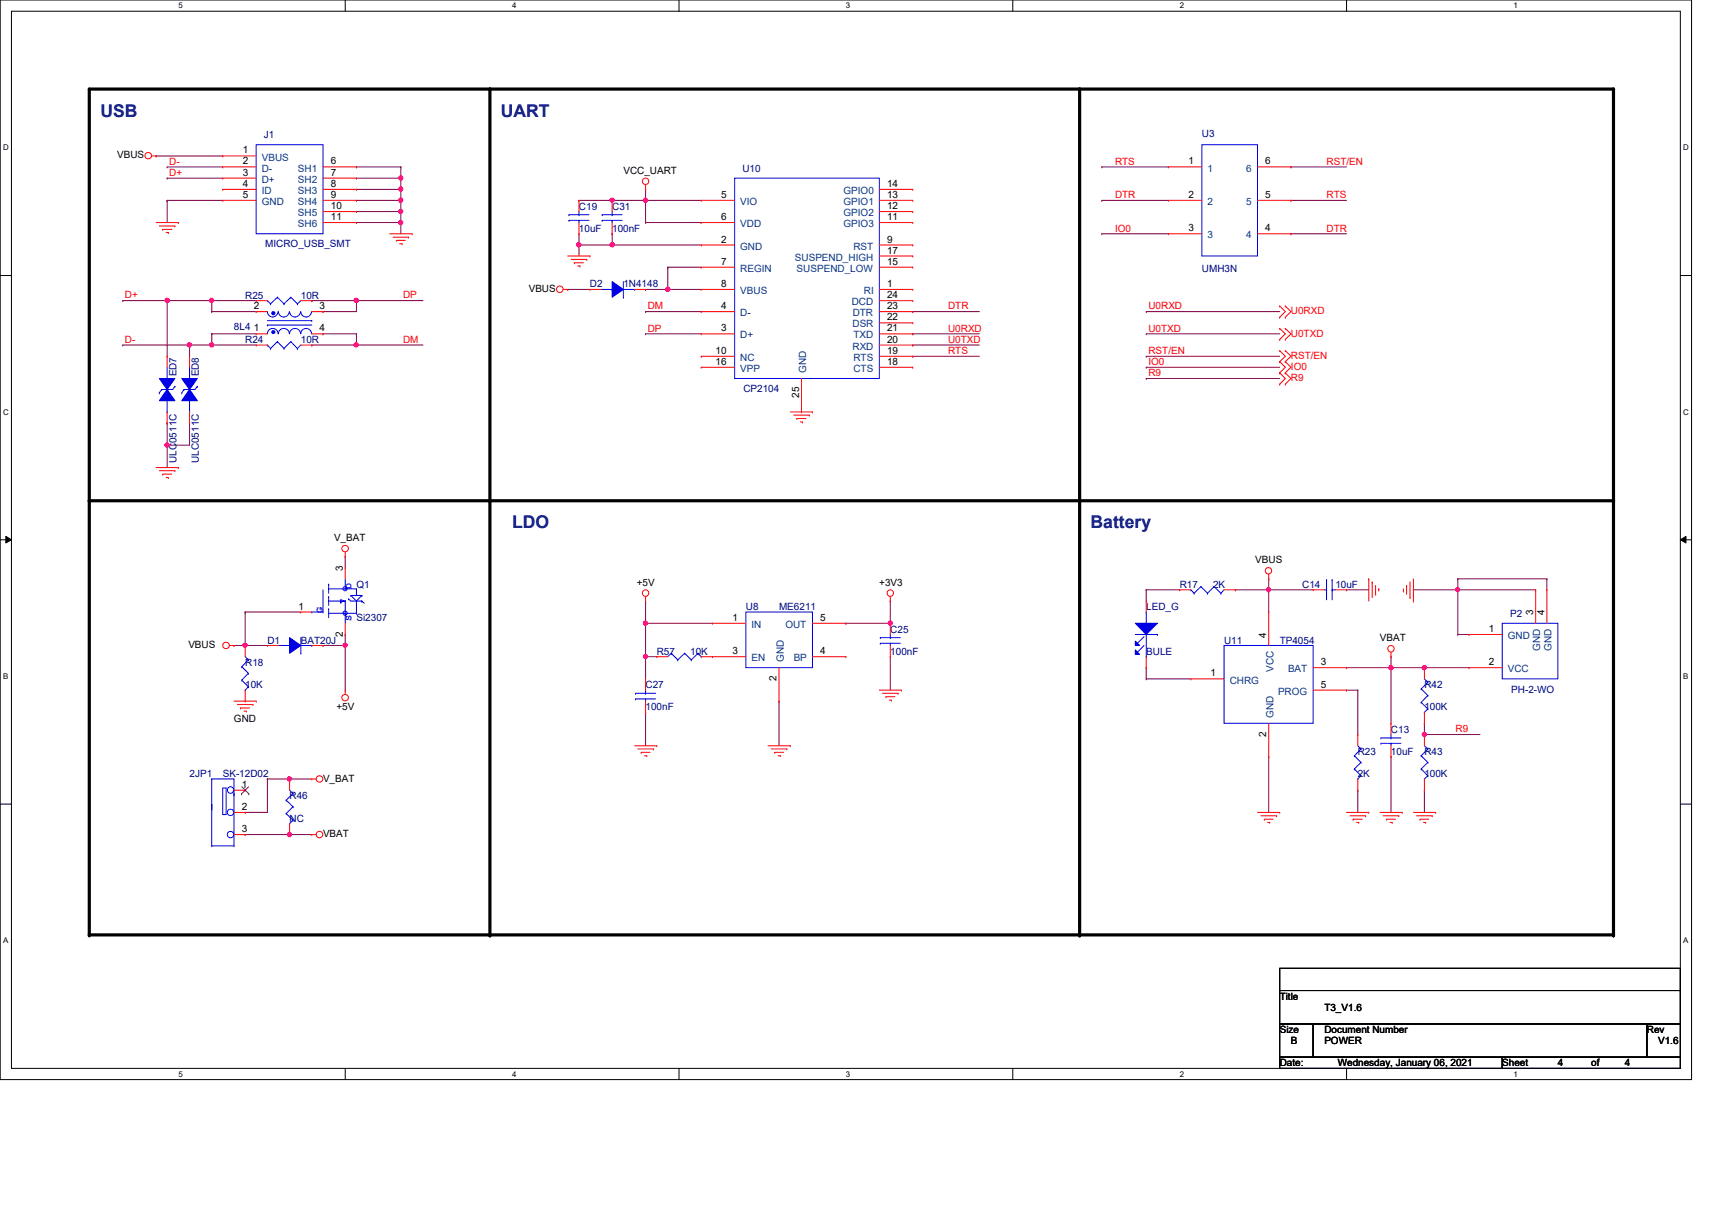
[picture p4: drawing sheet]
<svg xmlns="http://www.w3.org/2000/svg" width="297mm" height="210mm" viewBox="0 0 297 210" stroke-linecap="round" stroke-linejoin="round" font-family="sans-serif">
<path d="M0 0h293.5v187.3h-293.5zM2 1.9h289.5v183.4h-289.5z" fill="none" stroke="#000" stroke-width=".17"/>
<g fill="#fff">
<path d="M30.9 .2h.8v1.5h-.8z"/>
<path d="M30.9 185.5h.8v1.6h-.8z"/>
</g>
<path d="M59.9 0v1.9M59.9 185.3v2" fill="none" stroke="#000" stroke-width=".17"/>
<g fill="#fff">
<path d="M88.9 .2h.7v1.5h-.7z"/>
<path d="M88.9 185.5h.7v1.6h-.7z"/>
</g>
<path d="M117.8 0v1.9M117.8 185.3v2" fill="none" stroke="#000" stroke-width=".17"/>
<g fill="#fff">
<path d="M146.8 .2h.7v1.5h-.7z"/>
<path d="M146.8 185.5h.7v1.6h-.7z"/>
</g>
<path d="M175.7 0v1.9M175.7 185.3v2" fill="none" stroke="#000" stroke-width=".17"/>
<g fill="#fff">
<path d="M204.7 .2h.7v1.5h-.7z"/>
<path d="M204.7 185.5h.7v1.6h-.7z"/>
</g>
<path d="M233.6 0v1.9M233.6 185.3v2" fill="none" stroke="#000" stroke-width=".17"/>
<g fill="#fff">
<path d="M262.6 .2h.8v1.5h-.8z"/>
<path d="M262.6 185.5h.8v1.6h-.8z"/>
<path d="M.5 24.8h1v1.6h-1z"/>
<path d="M292.1 24.8h.9v1.6h-.9z"/>
<path d="M.5 70.7h1v1.5h-1z"/>
<path d="M292.1 70.7h.9v1.5h-.9z"/>
</g>
<path d="M0 47.8h2M291.5 47.8h2" fill="none" stroke="#000" stroke-width=".17"/>
<g fill="#fff">
<path d="M.5 116.5h.9v1.6h-.9z"/>
<path d="M292.1 116.5h.8v1.6h-.8z"/>
</g>
<path d="M0 93.6h2M1 93l1 .6-1 .6zM291.5 93.6l1-.6v1.2zM291.5 93.6h2" fill="none" stroke="#000" stroke-width=".17"/>
<path d="M1 93l1 .6-1 .6zM291.5 93.6l1-.6v1.2z" fill="#000"/>
<g fill="#fff">
<path d="M.5 162.4h.9v1.5h-.9z"/>
<path d="M292.1 162.4h.8v1.5h-.8z"/>
</g>
<path d="M0 139.5h2M291.5 139.5h2" fill="none" stroke="#000" stroke-width=".17"/>
<path d="M15.5 15.5h264.4v146.7h-264.4zM85 15.5v146.7M187.3 15.5v146.7M15.5 86.9h264.4" fill="none" stroke="#000" stroke-width=".55"/>
<g fill="#000">
<circle cx="85" cy="15.5" r=".28"/>
<circle cx="187.3" cy="15.5" r=".28"/>
<circle cx="279.9" cy="15.5" r=".28"/>
<circle cx="15.5" cy="86.9" r=".28"/>
<circle cx="85" cy="86.9" r=".28"/>
<circle cx="187.3" cy="86.9" r=".28"/>
<circle cx="279.9" cy="86.9" r=".28"/>
<circle cx="15.5" cy="162.2" r=".28"/>
<circle cx="85" cy="162.2" r=".28"/>
<circle cx="187.3" cy="162.2" r=".28"/>
<circle cx="279.9" cy="162.2" r=".28"/>
</g>
<path d="M61.8 29h.1M61.8 30.9h.1M61.8 29h7.8M61.8 30.9h7.8M69.6 30.9h.1M69.6 30.9v2" fill="none" stroke="#7f003f" stroke-width=".17"/>
<circle cx="69.5" cy="30.9" r=".37" fill="#f0f"/>
<circle cx="69.5" cy="30.9" r=".37" fill="none" stroke="#f0f" stroke-width=".17"/>
<path d="M61.8 32.9h.1M61.8 32.9h7.8M69.6 32.9h.1M69.6 32.9v1.9" fill="none" stroke="#7f003f" stroke-width=".17"/>
<circle cx="69.5" cy="32.8" r=".38" fill="#f0f"/>
<circle cx="69.5" cy="32.8" r=".38" fill="none" stroke="#f0f" stroke-width=".17"/>
<path d="M61.8 34.8h.1M61.8 34.8h7.8M69.6 38.6h.1M69.6 38.6v2" fill="none" stroke="#7f003f" stroke-width=".17"/>
<circle cx="69.5" cy="38.6" r=".38" fill="#f0f"/>
<circle cx="69.5" cy="38.6" r=".38" fill="none" stroke="#f0f" stroke-width=".17"/>
<path d="M61.8 36.7h.1M61.8 36.7h7.8" fill="none" stroke="#7f003f" stroke-width=".17"/>
<circle cx="69.5" cy="36.7" r=".37" fill="#f0f"/>
<circle cx="69.5" cy="36.7" r=".37" fill="none" stroke="#f0f" stroke-width=".17"/>
<path d="M29 34.8h.1M29 30.9h.1M29 29h.1M29 34.8h9.6M29 34.8v3.8M29 30.9h9.6M29 29h9.6M61.8 38.6h.1M61.8 38.6h7.8M146.8 108.1h.1M146.8 108.1h7.7" fill="none" stroke="#7f003f" stroke-width=".17"/>
<circle cx="154.5" cy="108.1" r=".37" fill="#f0f"/>
<circle cx="154.5" cy="108.1" r=".37" fill="none" stroke="#f0f" stroke-width=".17"/>
<path d="M36.7 52.2h.1M36.7 52.2h7.7M198.9 61.8h.1M198.9 63.7h.1M198.9 61.8h23.1M198.9 63.7h23.1M154.5 113.9h.1M154.5 104.3h.1M154.5 104.3v3.8M154.5 113.9v5.8M135.2 121.6h.1M135.2 121.6v7.8" fill="none" stroke="#7f003f" stroke-width=".17"/>
<circle cx="36.7" cy="52.1" r=".38" fill="#f0f"/>
<circle cx="36.7" cy="52.1" r=".38" fill="none" stroke="#f0f" stroke-width=".17"/>
<path d="M61.8 59.9h.1M61.8 59.9h11.6" fill="none" stroke="#7f003f" stroke-width=".17"/>
<circle cx="61.8" cy="59.8" r=".37" fill="#f0f"/>
<circle cx="61.8" cy="59.8" r=".37" fill="none" stroke="#f0f" stroke-width=".17"/>
<path d="M61.8 52.2h.1M61.8 52.2h11.6" fill="none" stroke="#7f003f" stroke-width=".17"/>
<circle cx="61.8" cy="52.1" r=".38" fill="#f0f"/>
<circle cx="61.8" cy="52.1" r=".38" fill="none" stroke="#f0f" stroke-width=".17"/>
<g fill="none" stroke="#7f003f" stroke-width=".17">
<path d="M36.7 54.1h.1M36.7 57.9h.1M36.7 59.9h.1M36.7 54.1h7.7M36.7 57.9h7.7M36.7 59.9h7.7M54.1 52.2h.1M54.1 52.2h7.7M56 54.1h.1M56 57.9h.1M56 57.9h5.8M61.8 52.2h.1"/>
<path d="M61.8 57.9h.1M61.8 52.2v1.9h-5.8M61.8 57.9v2"/>
</g>
<circle cx="36.7" cy="59.8" r=".37" fill="#f0f"/>
<circle cx="36.7" cy="59.8" r=".37" fill="none" stroke="#f0f" stroke-width=".17"/>
<path d="M29 52.2h.1M29 52.2h7.7M36.7 52.2h.1M36.7 52.2v1.9M54.1 59.9h.1M54.1 59.9h7.7" fill="none" stroke="#7f003f" stroke-width=".17"/>
<circle cx="29" cy="52.1" r=".38" fill="#f0f"/>
<circle cx="29" cy="52.1" r=".38" fill="none" stroke="#f0f" stroke-width=".17"/>
<path d="M32.9 59.9h.1M36.7 57.9h.1M36.7 57.9v2h-3.8" fill="none" stroke="#7f003f" stroke-width=".17"/>
<circle cx="32.9" cy="59.8" r=".37" fill="#f0f"/>
<circle cx="32.9" cy="59.8" r=".37" fill="none" stroke="#f0f" stroke-width=".17"/>
<g fill="none" stroke="#7f003f" stroke-width=".17">
<path d="M21.3 59.9h.1M21.3 52.2h.1M21.3 59.9h11.6M21.3 52.2h7.7M29 52.2h.1M29 52.2v9.6M32.9 59.9h.1M32.9 59.9v1.9M29 73.4h.1M29 77.2h.1M29 73.4v3.8M32.9 73.4h.1"/>
<path d="M32.9 73.4v3.8h-3.9"/>
</g>
<circle cx="29" cy="77.2" r=".38" fill="#f0f"/>
<circle cx="29" cy="77.2" r=".38" fill="none" stroke="#f0f" stroke-width=".17"/>
<g fill="none" stroke="#7f003f" stroke-width=".17">
<path d="M112 32.9h.1M112 38.6h.1M112 34.8h.1M112 32.9v5.7M112 38.6h9.7M112 34.8h9.7M112 54.1h.1M112 57.9h.1M112 57.9h9.7M112 54.1h9.7M115.9 50.2h.1M115.9 50.2h5.8"/>
<path d="M158.4 57.9h.1M158.4 59.9h.1M158.4 54.1h.1M158.4 57.9h11.5M158.4 54.1h11.5M158.4 59.9h11.5M29 77.2h.1M29 77.2v3.9M158.4 61.8h.1M158.4 61.8h11.5"/>
</g>
<circle cx="112" cy="34.7" r=".37" fill="#f0f"/>
<circle cx="112" cy="34.7" r=".37" fill="none" stroke="#f0f" stroke-width=".17"/>
<path d="M106.2 34.8h.1M106.2 34.8h5.8" fill="none" stroke="#7f003f" stroke-width=".17"/>
<circle cx="106.2" cy="34.7" r=".37" fill="#f0f"/>
<circle cx="106.2" cy="34.7" r=".37" fill="none" stroke="#f0f" stroke-width=".17"/>
<g fill="none" stroke="#7f003f" stroke-width=".17">
<path d="M69.6 36.7h.1M69.6 34.8h.1M69.6 34.8v3.8M100.5 34.8h.1M100.5 34.8h5.7M191.2 34.8h.1M191.2 29h.1M191.2 34.8h11.5M191.2 29h11.5M224 34.8h.1M224 29h.1M224 34.8h9.6"/>
<path d="M224 29h9.6M100.5 40.6h.1M100.5 42.5h.1M100.5 40.6v3.8M191.2 40.6h.1M191.2 40.6h11.5M198.9 57.9h.1M198.9 54.1h.1M198.9 57.9h23.1M198.9 54.1h23.1M224 40.6h.1M224 40.6h9.6"/>
</g>
<circle cx="69.5" cy="34.7" r=".37" fill="#f0f"/>
<circle cx="69.5" cy="34.7" r=".37" fill="none" stroke="#f0f" stroke-width=".17"/>
<path d="M27.1 27.1h.1M27.1 27.1h11.5M69.6 29h.1M69.6 29v1.9M247.1 125.5h.1M247.1 127.4h.1M247.1 125.5v1.9M247.1 127.4h9.7" fill="none" stroke="#7f003f" stroke-width=".17"/>
<circle cx="247.1" cy="127.4" r=".37" fill="#f0f"/>
<circle cx="247.1" cy="127.4" r=".37" fill="none" stroke="#f0f" stroke-width=".17"/>
<path d="M112 108.1h.1M112 113.9h.1M112 108.1h11.6M112 113.9h2M112 108.1v5.8M247.1 137.1h.1M247.1 137.1v3.8" fill="none" stroke="#7f003f" stroke-width=".17"/>
<circle cx="112" cy="113.9" r=".37" fill="#f0f"/>
<circle cx="112" cy="113.9" r=".37" fill="none" stroke="#f0f" stroke-width=".17"/>
<circle cx="112" cy="108.1" r=".37" fill="#f0f"/>
<circle cx="112" cy="108.1" r=".37" fill="none" stroke="#f0f" stroke-width=".17"/>
<path d="M198.9 65.7h.1M198.9 65.7h23.1M252.9 102.3h.1M252.9 100.4h.1M252.9 110.1h.1M252.9 102.3h13.5M252.9 100.4v9.7M252.9 100.4h15.5M252.9 110.1h2M268.4 100.4h.1M268.4 100.4v1.9" fill="none" stroke="#7f003f" stroke-width=".17"/>
<circle cx="252.9" cy="102.3" r=".37" fill="#f0f"/>
<circle cx="252.9" cy="102.3" r=".37" fill="none" stroke="#f0f" stroke-width=".17"/>
<path d="M220.1 102.3h.1M220.1 102.3v3.9" fill="none" stroke="#7f003f" stroke-width=".17"/>
<circle cx="220.1" cy="102.3" r=".37" fill="#f0f"/>
<circle cx="220.1" cy="102.3" r=".37" fill="none" stroke="#f0f" stroke-width=".17"/>
<g fill="none" stroke="#7f003f" stroke-width=".17">
<path d="M198.9 117.8h.1M198.9 115.8h.1M198.9 102.3h.1M198.9 102.3h5.8M198.9 117.8h7.7M198.9 102.3v2M198.9 115.8v2M220.1 102.3h.1M220.1 102.3h7.7M233.6 119.7h.1M233.6 119.7h2M235.6 119.7h.1"/>
<path d="M235.6 119.7v7.7M241.3 115.8h.1M241.3 115.8h5.8M220.1 131.3h.1M220.1 131.3v9.6"/>
</g>
<circle cx="247.1" cy="115.8" r=".38" fill="#f0f"/>
<circle cx="247.1" cy="115.8" r=".38" fill="none" stroke="#f0f" stroke-width=".17"/>
<circle cx="241.3" cy="115.8" r=".38" fill="#f0f"/>
<circle cx="241.3" cy="115.8" r=".38" fill="none" stroke="#f0f" stroke-width=".17"/>
<g fill="none" stroke="#7f003f" stroke-width=".17">
<path d="M115.9 46.4h.1M115.9 46.4h5.8M115.9 46.4v3.8M112 113.9h.1M112 104.3h.1M112 104.3v3.8M112 113.9v3.9M214.3 102.3h.1M220.1 100.4h.1M220.1 100.4v1.9h-5.8M233.6 102.3h.1M233.6 115.8h.1"/>
<path d="M233.6 102.3h3.9M233.6 115.8h7.7M241.3 115.8h.1M241.3 113.9h.1M241.3 113.9v11.6M245.2 102.3h.1M245.2 102.3h7.7M247.1 115.8h.1M247.1 115.8h7.8M112 123.6h.1M112 123.6v5.8M235.6 137.1h.1"/>
<path d="M235.6 137.1v3.8M241.3 131.3h.1M241.3 131.3v9.6M42.5 140.9h.1M42.5 140.9h3.9"/>
</g>
<circle cx="115.9" cy="50.2" r=".37" fill="#f0f"/>
<circle cx="115.9" cy="50.2" r=".37" fill="none" stroke="#f0f" stroke-width=".17"/>
<path d="M106.2 42.5h.1M106.2 42.5h15.5" fill="none" stroke="#7f003f" stroke-width=".17"/>
<circle cx="106.2" cy="42.5" r=".38" fill="#f0f"/>
<circle cx="106.2" cy="42.5" r=".38" fill="none" stroke="#f0f" stroke-width=".17"/>
<path d="M106.2 40.6h.1M106.2 40.6v1.9M59.9 96.5h.1M59.9 96.5v2M42.5 112h.1M42.5 112h3.9" fill="none" stroke="#7f003f" stroke-width=".17"/>
<circle cx="42.5" cy="111.9" r=".37" fill="#f0f"/>
<circle cx="42.5" cy="111.9" r=".37" fill="none" stroke="#f0f" stroke-width=".17"/>
<path d="M56 112h.1M56 112h3.9" fill="none" stroke="#7f003f" stroke-width=".17"/>
<circle cx="59.9" cy="111.9" r=".37" fill="#f0f"/>
<circle cx="59.9" cy="111.9" r=".37" fill="none" stroke="#f0f" stroke-width=".17"/>
<path d="M100.5 42.5h.1M100.5 42.5h5.7M40.6 112h.1M42.5 106.2h.1M42.5 106.2h9.7M42.5 106.2v5.8h-1.9M59.9 110.1h.1M59.9 112h.1M59.9 110.1v9.6" fill="none" stroke="#7f003f" stroke-width=".17"/>
<circle cx="100.4" cy="42.5" r=".38" fill="#f0f"/>
<circle cx="100.4" cy="42.5" r=".38" fill="none" stroke="#f0f" stroke-width=".17"/>
<path d="M98.5 50.2h.1M98.5 50.2h3.9M112 50.2h.1M112 50.2h3.9M50.2 144.8h.1M50.2 144.8h3.9" fill="none" stroke="#7f003f" stroke-width=".17"/>
<circle cx="50.2" cy="144.8" r=".38" fill="#f0f"/>
<circle cx="50.2" cy="144.8" r=".38" fill="none" stroke="#f0f" stroke-width=".17"/>
<path d="M46.4 135.1h.1M46.4 135.1v5.8M50.2 135.1h.1M50.2 135.1h3.9" fill="none" stroke="#7f003f" stroke-width=".17"/>
<circle cx="50.2" cy="135.1" r=".38" fill="#f0f"/>
<circle cx="50.2" cy="135.1" r=".38" fill="none" stroke="#f0f" stroke-width=".17"/>
<path d="M46.4 135.1h.1M46.4 135.1h3.8M42.5 144.8h.1M42.5 144.8h7.7" fill="none" stroke="#7f003f" stroke-width=".17"/>
<g fill="none" stroke="#f00" stroke-width=".17">
<path d="M26.3 27.1h.8M27.1 27.1h.1M27.1 38.6h3.8M27.6 39.2h2.7M28.2 39.8h.1M28.2 39.8h1.6M30.3 39.2h.1M30.9 38.6h.1M106.2 34.8h.1M106.2 34.8v1.9M106.2 38.6v2M112 32.9h.1"/>
<path d="M112 32v.9M28.8 40.3h.4M29.2 40.3h.1M67.6 40.6h3.9M68.2 41.1h2.7M68.8 41.7h.1M68.8 41.7h1.5M69.3 42.3h.5M69.8 42.3h.1M70.9 41.1h.1M71.5 40.6h.1M97.7 50.2h.8"/>
<path d="M98.5 50.2h.1M98.5 44.4h3.9M99.1 45h2.7M99.6 45.6h.1M99.6 45.6h1.6M100.2 46.1h.4M100.6 46.1h.1M101.8 45h.1M102.4 44.4h.1M106.2 40.6h.1M222 58.9h.1M222 57h.1"/>
<path d="M222 55h.1M222 53.1h.1M222 57l1 .9-1 1M222 53.1l1 1-1 .9M223 58.9h.1M223 57h.1M223 55h.1M223 53.1h.1M223 57l1 .9-1 1M223 53.1l1 1-1 .9M137.1 71.5h3.9M137.7 72h2.7"/>
<path d="M138.3 72.6h.1M138.3 72.6h1.5M138.8 73.2h.4M139.2 73.2h.1M140.4 72h.1M141 71.5h.1M222 62.7h.1M222 60.8h.1M222 64.7h.1M222 66.6h.1M222 60.8l1 1-1 .9M222 62.7l1 1-1 1"/>
<path d="M222 64.7l1 1-1 .9M223 62.7h.1M223 60.8h.1M223 64.7h.1M223 66.6h.1M223 60.8l1 1-1 .9M223 62.7l1 1-1 1M223 64.7l1 1-1 .9M27.1 81.1h3.8M27.6 81.7h2.7M28.2 82.3h.1M28.2 82.3h1.6"/>
<path d="M28.8 82.8h.4M29.2 82.8h.1M30.3 81.7h.1M30.9 81.1h.1M59.9 96.5h.1M59.9 98.5h.1M59.9 95.8v.7M59.9 98.5v1.9M220.1 99.6v.8M39.8 112h.8M40.6 112h.1M52.2 106.2h.1"/>
<path d="M52.2 106.2h1.9M59.9 119.7h.1M59.9 110.1h.1M59.9 108.1v2M59.9 119.7v.8M112 104.3h.1M112 103.5v.8M152.6 119.7h3.8M154.5 104.3h.1M154.5 103.5v.8M156.4 119.7h.1M206.6 117.8h.1"/>
<path d="M206.6 117.8h5.8M220.1 100.4h.1M220.1 106.2h.1M220.1 106.2v5.8M227.8 119.7h5.8M227.8 115.8h5.8M233.6 115.8h.1M233.6 119.7h.1M237.5 100.4h.1M237.5 100.4v3.9M238.1 101h.1M238.1 101v2.7"/>
<path d="M238.7 103.1h.1M238.7 101.6v1.5M239.2 102.2h.1M239.2 102.2v.3M241.3 113.9h.1M241.3 113.2v.7M243.5 102.5h.1M243.5 102.2v.3M244 101.6h.1M244 101.6v1.5M244.6 103.7h.1M244.6 101v2.7"/>
<path d="M245.2 104.3h.1M245.2 100.4v3.9M254.9 110.1h.1M254.9 115.8h.1M254.9 110.1h5.7M254.9 115.8h5.7M266.4 102.3h.1M266.4 102.3v5.8M268.4 102.3h.1M268.4 102.3v5.8M40.6 121.6h3.8M41.2 122.2h2.7"/>
<path d="M41.7 122.8h.1M41.7 122.8h1.6M42.3 123.4h.4M42.7 123.4h.1M43.9 122.2h.1M44.4 121.6h.1M54.1 135.1h.1M54.1 135.1h.8M110.1 129.4h3.9M110.7 129.9h2.7M111.2 130.5h.1M111.2 130.5h1.6"/>
<path d="M111.8 131.1h.4M112.2 131.1h.1M113.4 129.9h.1M114 129.4h.1M133.3 129.4h3.8M133.8 129.9h2.7M134.4 130.5h.1M134.4 130.5h1.6M135 131.1h.4M135.4 131.1h.1M136.5 129.9h.1M137.1 129.4h.1"/>
<path d="M153.1 120.3h2.7M153.7 120.9h.1M153.7 120.9h1.6M154.3 121.5h.4M154.7 121.5h.1M155.8 120.3h.1M220.1 131.3h.1M220.1 125.5v5.8M247.1 127.4h.1M247.1 137.1h.1M247.1 127.4v2M247.1 135.1v2"/>
<path d="M54.1 144.8h.1M54.1 144.8h.8M218.2 140.9h3.8M218.8 141.5h2.7M219.4 142.1h.1M219.4 142.1h1.5M219.9 142.7h.4M220.3 142.7h.1M221.5 141.5h.1M222 140.9h.1M233.6 140.9h3.9M234.2 141.5h2.7"/>
<path d="M234.8 142.1h.1M234.8 142.1h1.5M235.4 142.7h.4M235.8 142.7h.1M236.9 141.5h.1M237.5 140.9h.1M239.4 140.9h3.9M240 141.5h2.7M240.6 142.1h.1M240.6 142.1h1.5M241.2 142.7h.4M241.6 142.7h.1"/>
<path d="M242.7 141.5h.1M243.3 140.9h.1M245.2 140.9h3.9M245.8 141.5h2.7M246.4 142.1h.1M246.4 142.1h1.5M247 142.7h.4M247.4 142.7h.1M248.5 141.5h.1M249.1 140.9h.1"/>
<circle cx="25.7" cy="27" r=".56"/>
<circle cx="112" cy="31.4" r=".56"/>
<circle cx="97.1" cy="50.2" r=".57"/>
<circle cx="59.9" cy="95.2" r=".56"/>
<circle cx="220.1" cy="99" r=".56"/>
<circle cx="39.2" cy="112" r=".56"/>
<circle cx="112" cy="102.9" r=".56"/>
<circle cx="154.5" cy="102.9" r=".56"/>
<circle cx="241.3" cy="112.5" r=".56"/>
<circle cx="55.4" cy="135.1" r=".56"/>
<circle cx="59.9" cy="121" r=".56"/>
<circle cx="55.4" cy="144.8" r=".56"/>
</g>
<path d="M222 168h69.5v3.8h-69.5zM222 171.8h69.5v5.8h-69.5zM222 177.6h5.8v5.8h-5.8zM227.8 177.6h57.9v5.8h-57.9zM285.7 177.6h5.8v5.8h-5.8zM222 183.4h38.6v1.9h-38.6zM260.6 183.4h30.9v1.9h-30.9z" fill="none" stroke="#000" stroke-width=".17"/>
<g fill="none" stroke="#00f" stroke-width=".17">
<path d="M104.5 37.3h.1M104.5 38.2h.1M104.5 37.3h3.4M104.5 38.2h3.4M106.2 38.2h.1M106.2 37.3h.1M106.2 36.7v.6M106.2 38.2v.4M46.4 54.1a.93 .93 0 0 0 .9 .9 .93 .93 0 0 0 1-.9 .97 .97 0 0 0 .9 .9 .97 .97 0 0 0 1-.9M46.4 57.9a.93 .93 0 0 1 .9-.9 .93 .93 0 0 1 1 .9 .97 .97 0 0 1 .9-.9 .97 .97 0 0 1 1 .9M46.4 56.4h.1M46.4 55.6h7.7"/>
<path d="M46.4 56.4h7.7M50.2 54.1a.95 .95 0 0 0 1 .9 .95 .95 0 0 0 1-.9M50.2 57.9a.95 .95 0 0 1 1-.9 .95 .95 0 0 1 1 .9M52.2 54.1a.93 .93 0 0 0 .9 .9 .93 .93 0 0 0 1-.9M52.2 57.9a.93 .93 0 0 1 .9-.9 .93 .93 0 0 1 1 .9M54.1 55.6h.1M54.1 106.2h.1M54.1 106.2h1.9M56 106.2h.1M56 102.3v3.9M57 105.6h.1M57 103.5h.1"/>
<path d="M57 101.3h.1M57 102.2h.1M57 104.3h2.9M57 101.3v1.6M57 103.5v1.5M57 105.6v1.5M57 106.4h4.8M57 102.2h4.8M59.1 104.4h.1M59.1 104.1h.1M59.1 104.1l.8 .2M59.1 104.1v.3"/>
<path d="M59.9 102.2h.1M59.9 104.3h.1M59.9 106.4h.1M59.9 100.4v1.8M59.9 104.3v3.8M59.9 104.3l-.8 .1M60.5 103.9h.1M60.5 103.9l.4 .4h1.9M60.9 103.3h.1M60.9 103.3h1.9M60.9 103.3l.9 1M61.8 106.4h.1"/>
<path d="M61.8 104.3h.1M61.8 102.2h.1M61.8 102.2v1.1M61.8 104.3v2.1M62.8 104.3h.1M62.8 103.3h.1M62.8 104.3l.4 .3M62.8 103.3l-1 1M212.4 112h15.4v13.5h-15.4zM260.6 108.1h9.7v9.7h-9.7zM246.6 131.1h.1M246.6 133.4h.1"/>
<path d="M246.6 131.1l1.1 1.1M246.6 133.4l1.1 1.2M247.1 135.1h.1M247.1 129.4l.6 .5M247.7 129.9h.1M247.7 132.2h.1M247.7 134.6h.1M247.7 129.9l-1.1 1.2M247.7 132.2l-1.1 1.2M247.7 134.6l-.6 .5"/>
<circle cx="59.9" cy="106.4" r=".37"/>
<circle cx="59.9" cy="102.1" r=".37"/>
</g>
<circle cx="47.4" cy="57.6" r=".27" fill="#00f"/>
<circle cx="47.4" cy="57.6" r=".27" fill="none" stroke="#00f" stroke-width=".17"/>
<circle cx="47.4" cy="54.3" r=".29" fill="#00f"/>
<g fill="none" stroke="#00f" stroke-width=".17">
<path d="M104.3 50.2h1.9M106.2 50.2h.1M108.2 51.6h.1M108.2 48.9v2.7M108.2 50.2h1.9M110.1 50.2h.1M116.5 113.3h.1M116.5 113.3l-.6 .6M116.5 113.3l1.1 1.2M117.6 114.5h.1M118.8 113.3h.1M118.8 113.3l-1.2 1.2"/>
<path d="M118.8 113.3l1.1 1.2M119.9 114.5h.1M121.1 113.3h.1M121.1 113.3l-1.2 1.2M121.1 113.3l.6 .6M121.7 113.9h.1"/>
<circle cx="47.4" cy="54.3" r=".29"/>
</g>
<path d="M44.4 57.9h.1M44.4 54.1h.1M44.4 57.9h2M44.4 54.1h2M54.1 57.9h1.9M54.1 54.1h1.9M56 57.9h.1M56 54.1h.1M114 113.9h.1M114 113.9h1.9M121.7 113.9h1.9M123.6 113.9h.1" fill="none" stroke="#f00" stroke-width=".17"/>
<path d="M106.2 48.9l2 1.3-2 1.4z" fill-rule="evenodd" fill="#00f"/>
<g fill="none" stroke="#00f" stroke-width=".17">
<path d="M208.5 25.1h9.7v19.3h-9.7zM106.2 48.9l2 1.3-2 1.4zM41.9 115.7h.1M41.9 118h.1M41.9 115.7l1.2 1.1M41.9 118l1.2 1.1M42.5 119.7h.1M42.5 113.9l.6 .6M43.1 114.5h.1M43.1 116.8h.1M43.1 119.1h.1M43.1 114.5l-1.2 1.2"/>
<path d="M43.1 116.8l-1.2 1.2M43.1 119.1l-.6 .6M239.6 128h.1M239.6 128.9h.1M239.6 128h3.5M239.6 128.9h3.5M241.3 128.9h.1M241.3 128h.1M241.3 127.4v.6M241.3 128.9v.5"/>
</g>
<g fill="none" stroke="#f00" stroke-width=".17">
<path d="M202.7 29h.1M202.7 34.8h.1M202.7 29h5.8M202.7 34.8h5.8M218.2 29h5.8M218.2 34.8h5.8M224 29h.1M224 34.8h.1M102.4 50.2h.1M102.4 50.2h1.9M110.1 50.2h1.9M112 50.2h.1"/>
<path d="M202.7 40.6h.1M202.7 40.6h5.8M218.2 40.6h5.8M224 40.6h.1M42.5 112h.1M42.5 112v1.9M42.5 119.7v1.9M42.5 121.6h.1M241.3 131.3h.1M241.3 125.5h.1M241.3 125.5v1.9M241.3 129.4v1.9"/>
</g>
<path d="M197 108.1h3.8l-1.9 2z" fill="#00f"/>
<path d="M197 108.1h3.8l-1.9 2z" fill="none" stroke="#00f" stroke-width=".17"/>
<path d="M197 111.2l.7 .8h-.7z" fill="#00f"/>
<path d="M197 111.2l.7 .8h-.7z" fill="none" stroke="#00f" stroke-width=".17"/>
<path d="M197 112.7l.7 .8h-.7z" fill="#00f"/>
<g fill="none" stroke="#00f" stroke-width=".17">
<path d="M28.1 67.6h.1M28.1 67.6h1.9M29 65.7h.1M29 71.5h.1M29 63.7v2M29 69.5v2M197 112.7l.7 .8h-.7zM197 110.1h3.8M197.4 111.6h.1M197.4 113.2h.1M198.5 110.4l-1.1 1.2M198.5 112l-1.1 1.2"/>
<path d="M198.9 106.2h.1M198.9 113.9h.1M198.9 106.2v1.9M198.9 110.1v3.8M200.8 110.1h.1"/>
</g>
<path d="M198.9 104.3h.1M198.9 115.8h.1M198.9 104.3v1.9M198.9 113.9v1.9" fill="none" stroke="#f00" stroke-width=".17"/>
<path d="M27.6 65.7h2.7l-1.3 1.9z" fill-rule="evenodd" fill="#00f"/>
<path d="M27.6 65.7h2.7l-1.3 1.9zM27.6 68.2h.1M28.1 67.6l-.5 .6M30.3 67h.1M30.3 67l-.3 .6" fill="none" stroke="#00f" stroke-width=".17"/>
<path d="M29 67.6l1.3 1.9h-2.7z" fill-rule="evenodd" fill="#00f"/>
<g fill="none" stroke="#00f" stroke-width=".17">
<path d="M29 67.6l1.3 1.9h-2.7zM31.9 67.6h.1M31.9 67.6h1.9M32.9 65.7h.1M32.9 71.5h.1M32.9 63.7v2M32.9 69.5v2M246.6 119.5h.1M246.6 119.5l1.1 1.1M247.1 117.8l.6 .6M247.7 118.4h.1M247.7 118.4l-1.1 1.1"/>
<path d="M235 131.1h.1M235 133.4h.1M235 131.1l1.1 1.1M235 133.4l1.1 1.2M235.6 135.1h.1M235.6 129.4l.5 .5M236.1 129.9h.1M236.1 132.2h.1M236.1 134.6h.1M236.1 134.6l-.5 .5M236.1 129.9l-1.1 1.2M236.1 132.2l-1.1 1.2"/>
<path d="M246.6 121.8h.1M246.6 121.8l1.1 1.2M247.1 123.6h.1M247.7 120.6h.1M247.7 123h.1M247.7 120.6l-1.1 1.2M247.7 123l-.6 .6"/>
</g>
<path d="M29 61.8h.1M29 73.4h.1M29 61.8v1.9M29 71.5v1.9M247.1 115.8h.1M247.1 115.8v2M235.6 127.4h.1M235.6 137.1h.1M235.6 127.4v2M235.6 135.1v2M247.1 125.5h.1M247.1 123.6v1.9" fill="none" stroke="#f00" stroke-width=".17"/>
<path d="M31.5 65.7h2.7l-1.3 1.9z" fill-rule="evenodd" fill="#00f"/>
<path d="M31.5 65.7h2.7l-1.3 1.9zM31.5 68.2h.1M31.9 67.6l-.4 .6M34.2 67h.1M34.2 67l-.4 .6" fill="none" stroke="#00f" stroke-width=".17"/>
<path d="M32.9 67.6l1.3 1.9h-2.7z" fill-rule="evenodd" fill="#00f"/>
<g fill="none" stroke="#00f" stroke-width=".17">
<path d="M44.4 25.1h11.6v15.5h-11.6zM127.5 30.9h25.1v34.8h-25.1zM46.4 59.9h.1M46.4 52.2h.1M46.4 59.9l.5 .6M46.4 52.2l.5 .5M46.9 52.7h.1M48.1 59.3h.1M48.1 51.6h.1M48.1 59.3l1.2 1.2M48.1 59.3l-1.2 1.2M48.1 51.6l1.2 1.1"/>
<path d="M48.1 51.6l-1.2 1.1M49.3 52.7h.1M50.5 59.3h.1M50.5 51.6h.1M50.5 59.3l1.1 1.2M50.5 59.3l-1.2 1.2M50.5 51.6l1.1 1.1M50.5 51.6l-1.2 1.1M51.6 52.7h.1M52.2 59.9l-.6 .6M52.2 52.2l-.6 .5M32.9 67.6l1.3 1.9h-2.7z"/>
<path d="M46.9 60.5h.1M49.3 60.5h.1M51.6 60.5h.1M48.3 112h1.9M50.2 112h.1M52.2 113.3h.1M52.2 110.6v2.7M52.2 112h1.9M54.1 112h.1M112 119.7v.6M129.4 106.2h11.6v9.6h-11.6zM152.7 110.6h.1"/>
<path d="M152.7 111.6h.1M152.7 110.6h3.5M152.7 111.6h3.5M154.5 111.6h.1M154.5 110.6h.1M154.5 110.1v.5M154.5 111.6v.4M206.6 102.3h.1M206.6 102.3l.6 .6M207.2 102.9h.1M208.4 101.8h.1M208.4 101.8l1.1 1.1"/>
<path d="M208.4 101.8l-1.2 1.1M209.5 102.9h.1M210.6 101.8h.1M210.6 101.8l1.2 1.1M210.6 101.8l-1.1 1.1M211.8 102.9h.1M212.4 102.3l-.6 .6M229.8 102.3h.4M230.2 102.3h.1M230.2 100.6h.1M230.2 100.6v3.5M231.1 100.6h.1"/>
<path d="M231.1 102.3h.1M231.1 102.3h.6M231.1 100.6v3.5M36.7 135.1h.1M36.7 139.6h.1M36.7 135.1h3.9v11.6M36.7 135.1v11.6M38.6 136.7h.6v4.6h-.6zM40.6 137.7h.1M49.7 138.8h.1M49.7 138.8l1.1 1.2M50.2 137.1l.6 .6"/>
<path d="M50.8 137.7h.1M50.8 140h.1M50.8 137.7l-1.1 1.1M50.8 140l-1.1 1.1M110.3 120.3h.1M110.3 121.2h.1M110.3 120.3h3.4M110.3 121.2h3.4M112 121.2h.1M112 120.3h.1M112 121.2v.4M36.7 146.7h.1"/>
<path d="M36.7 140.4h.1M36.7 146.7h3.9M40.6 146.7h.1M49.7 141.1h.1M49.7 141.1l1.1 1.2M50.2 142.9h.1M50.8 142.3h.1M50.8 142.3l-.6 .6"/>
<circle cx="40" cy="137" r=".56"/>
<circle cx="40" cy="144.8" r=".56"/>
<circle cx="40" cy="140.9" r=".56"/>
</g>
<g fill="none" stroke="#f00" stroke-width=".17">
<path d="M38.6 27.1h.1M38.6 29h.1M38.6 30.9h.1M38.6 32.9h.1M38.6 34.8h.1M38.6 34.8h5.8M38.6 32.9h5.8M38.6 27.1h5.8M38.6 29h5.8M38.6 30.9h5.8M56 34.8h5.8M56 38.6h5.8"/>
<path d="M56 32.9h5.8M56 36.7h5.8M56 29h5.8M56 30.9h5.8M61.8 29h.1M61.8 30.9h.1M61.8 32.9h.1M61.8 34.8h.1M61.8 36.7h.1M61.8 38.6h.1M121.7 34.8h.1M121.7 38.6h.1"/>
<path d="M121.7 34.8h5.8M121.7 38.6h5.8M152.6 34.8h5.8M152.6 38.6h5.8M152.6 32.9h5.8M152.6 36.7h5.8M158.4 32.9h.1M158.4 34.8h.1M158.4 36.7h.1M158.4 38.6h.1M44.4 59.9h.1M44.4 52.2h.1"/>
<path d="M44.4 52.2h2M44.4 59.9h2M52.2 52.2h1.9M52.2 59.9h1.9M54.1 59.9h.1M54.1 52.2h.1M121.7 46.4h.1M121.7 42.5h.1M121.7 50.2h.1M121.7 54.1h.1M121.7 57.9h.1M121.7 46.4h5.8"/>
<path d="M121.7 42.5h5.8M121.7 50.2h5.8M121.7 54.1h5.8M121.7 57.9h5.8M152.6 46.4h5.8M152.6 42.5h5.8M152.6 50.2h5.8M152.6 54.1h5.8M152.6 57.9h5.8M152.6 44.4h5.8M152.6 52.2h5.8M152.6 56h5.8"/>
<path d="M152.6 59.9h5.8M158.4 42.5h.1M158.4 44.4h.1M158.4 46.4h.1M158.4 50.2h.1M158.4 52.2h.1M158.4 54.1h.1M158.4 56h.1M158.4 57.9h.1M158.4 59.9h.1M32.9 61.8h.1M32.9 73.4h.1"/>
<path d="M32.9 61.8v1.9M32.9 71.5v1.9M121.7 63.7h.1M121.7 61.8h.1M121.7 63.7h5.8M121.7 61.8h5.8M139.1 71.5h.1M139.1 65.7v5.8M152.6 63.7h5.8M152.6 61.8h5.8M158.4 61.8h.1M158.4 63.7h.1"/>
<path d="M112 117.8h.1M112 117.8v1.9M123.6 108.1h.1M123.6 113.9h.1M123.6 108.1h5.8M123.6 113.9h5.8M135.2 115.8v5.8M141 108.1h5.8M141 113.9h5.8M146.8 108.1h.1M146.8 113.9h.1M154.5 113.9h.1"/>
<path d="M154.5 108.1h.1M154.5 108.1v2M154.5 112v1.9M204.7 102.3h.1M204.7 102.3h1.9M212.4 102.3h1.9M214.3 102.3h.1M227.8 102.3h.1M227.8 102.3h2M231.7 102.3h1.9M233.6 102.3h.1M40.6 137.1h1.9"/>
<path d="M42.5 137.1h.1M50.2 135.1h.1M50.2 135.1v2M112 123.6h.1M112 121.6v2M135.2 121.6h.1M40.6 144.8h1.9M40.6 140.9h1.9M42.5 144.8h.1M42.5 140.9h.1M50.2 144.8h.1M50.2 142.9v1.9"/>
</g>
<path d="M41.9 137.7h.1M41.9 136.5l1.3 1.2M43.1 136.5l-1.2 1.2M43.2 137.7h.1" fill="none" stroke="#7f3f00" stroke-width=".17"/>
<path d="M50.2 110.6l2 1.4-2 1.3z" fill-rule="evenodd" fill="#00f"/>
<path d="M98.7 37.3h.1M98.7 38.2h.1M98.7 37.3h3.5M98.7 38.2h3.5M100.5 38.2h.1M100.5 37.3h.1M100.5 36.7v.6M100.5 38.2v.4M50.2 110.6l2 1.4-2 1.3z" fill="none" stroke="#00f" stroke-width=".17"/>
<path d="M100.5 34.8h.1M100.5 34.8v1.9M100.5 38.6v2M100.5 40.6h.1M46.4 112h.1M46.4 112h1.9M54.1 112h1.9M56 112h.1" fill="none" stroke="#f00" stroke-width=".17"/>
<circle cx="69.5" cy="30.9" r=".37" fill="#f0f"/>
<circle cx="69.5" cy="30.9" r=".37" fill="none" stroke="#f0f" stroke-width=".17"/>
<circle cx="69.5" cy="32.8" r=".38" fill="#f0f"/>
<circle cx="69.5" cy="32.8" r=".38" fill="none" stroke="#f0f" stroke-width=".17"/>
<circle cx="69.5" cy="38.6" r=".38" fill="#f0f"/>
<circle cx="69.5" cy="38.6" r=".38" fill="none" stroke="#f0f" stroke-width=".17"/>
<circle cx="69.5" cy="36.7" r=".37" fill="#f0f"/>
<circle cx="69.5" cy="36.7" r=".37" fill="none" stroke="#f0f" stroke-width=".17"/>
<circle cx="154.5" cy="108.1" r=".37" fill="#f0f"/>
<circle cx="154.5" cy="108.1" r=".37" fill="none" stroke="#f0f" stroke-width=".17"/>
<circle cx="36.7" cy="52.1" r=".38" fill="#f0f"/>
<circle cx="36.7" cy="52.1" r=".38" fill="none" stroke="#f0f" stroke-width=".17"/>
<circle cx="61.8" cy="59.8" r=".37" fill="#f0f"/>
<circle cx="61.8" cy="59.8" r=".37" fill="none" stroke="#f0f" stroke-width=".17"/>
<circle cx="61.8" cy="52.1" r=".38" fill="#f0f"/>
<circle cx="61.8" cy="52.1" r=".38" fill="none" stroke="#f0f" stroke-width=".17"/>
<circle cx="36.7" cy="59.8" r=".37" fill="#f0f"/>
<circle cx="36.7" cy="59.8" r=".37" fill="none" stroke="#f0f" stroke-width=".17"/>
<circle cx="29" cy="52.1" r=".38" fill="#f0f"/>
<circle cx="29" cy="52.1" r=".38" fill="none" stroke="#f0f" stroke-width=".17"/>
<circle cx="32.9" cy="59.8" r=".37" fill="#f0f"/>
<circle cx="32.9" cy="59.8" r=".37" fill="none" stroke="#f0f" stroke-width=".17"/>
<circle cx="29" cy="77.2" r=".38" fill="#f0f"/>
<circle cx="29" cy="77.2" r=".38" fill="none" stroke="#f0f" stroke-width=".17"/>
<circle cx="112" cy="34.7" r=".37" fill="#f0f"/>
<circle cx="112" cy="34.7" r=".37" fill="none" stroke="#f0f" stroke-width=".17"/>
<circle cx="106.2" cy="34.7" r=".37" fill="#f0f"/>
<circle cx="106.2" cy="34.7" r=".37" fill="none" stroke="#f0f" stroke-width=".17"/>
<circle cx="69.5" cy="34.7" r=".37" fill="#f0f"/>
<circle cx="69.5" cy="34.7" r=".37" fill="none" stroke="#f0f" stroke-width=".17"/>
<circle cx="247.1" cy="127.4" r=".37" fill="#f0f"/>
<circle cx="247.1" cy="127.4" r=".37" fill="none" stroke="#f0f" stroke-width=".17"/>
<circle cx="112" cy="113.9" r=".37" fill="#f0f"/>
<circle cx="112" cy="113.9" r=".37" fill="none" stroke="#f0f" stroke-width=".17"/>
<circle cx="112" cy="108.1" r=".37" fill="#f0f"/>
<circle cx="112" cy="108.1" r=".37" fill="none" stroke="#f0f" stroke-width=".17"/>
<circle cx="252.9" cy="102.3" r=".37" fill="#f0f"/>
<circle cx="252.9" cy="102.3" r=".37" fill="none" stroke="#f0f" stroke-width=".17"/>
<circle cx="220.1" cy="102.3" r=".37" fill="#f0f"/>
<circle cx="220.1" cy="102.3" r=".37" fill="none" stroke="#f0f" stroke-width=".17"/>
<circle cx="247.1" cy="115.8" r=".38" fill="#f0f"/>
<circle cx="247.1" cy="115.8" r=".38" fill="none" stroke="#f0f" stroke-width=".17"/>
<circle cx="241.3" cy="115.8" r=".38" fill="#f0f"/>
<circle cx="241.3" cy="115.8" r=".38" fill="none" stroke="#f0f" stroke-width=".17"/>
<circle cx="115.9" cy="50.2" r=".37" fill="#f0f"/>
<circle cx="115.9" cy="50.2" r=".37" fill="none" stroke="#f0f" stroke-width=".17"/>
<circle cx="106.2" cy="42.5" r=".38" fill="#f0f"/>
<circle cx="106.2" cy="42.5" r=".38" fill="none" stroke="#f0f" stroke-width=".17"/>
<circle cx="42.5" cy="111.9" r=".37" fill="#f0f"/>
<circle cx="42.5" cy="111.9" r=".37" fill="none" stroke="#f0f" stroke-width=".17"/>
<circle cx="59.9" cy="111.9" r=".37" fill="#f0f"/>
<circle cx="59.9" cy="111.9" r=".37" fill="none" stroke="#f0f" stroke-width=".17"/>
<circle cx="100.4" cy="42.5" r=".38" fill="#f0f"/>
<circle cx="100.4" cy="42.5" r=".38" fill="none" stroke="#f0f" stroke-width=".17"/>
<circle cx="50.2" cy="144.8" r=".38" fill="#f0f"/>
<circle cx="50.2" cy="144.8" r=".38" fill="none" stroke="#f0f" stroke-width=".17"/>
<circle cx="50.2" cy="135.1" r=".38" fill="#f0f"/>
<circle cx="50.2" cy="135.1" r=".38" fill="none" stroke="#f0f" stroke-width=".17"/>
<g font-size="3" fill="#00007f">
<text x="17.4" y="20.2">USB</text>
<text x="86.9" y="20.2">UART</text>
<text x="88.9" y="91.7">LDO</text>
<text x="189.2" y="91.7">Battery</text>
</g>
<g font-size="1.7" fill="#00007f">
<text x="208.5" y="23.8">U3</text>
<text x="45.8" y="24">J1</text>
<text x="128.8" y="29.8">U10</text>
<text x="100.5" y="36.4">C19</text>
<text x="100.5" y="40.2">10uF</text>
<text x="106.2" y="36.4">C31</text>
<text x="106.2" y="40.2">100nF</text>
<text x="46" y="42.9">MICRO_USB_SMT</text>
<text x="208.5" y="47.2">UMH3N</text>
<text x="42.5" y="51.8">R25</text>
<text x="52.2" y="51.8">10R</text>
<text x="102.4" y="49.9">D2</text>
<text x="108.2" y="49.9">1N4148</text>
<text x="40.6" y="57.2">8L4</text>
<text x="42.5" y="59.5">R24</text>
<text x="52.2" y="59.5">10R</text>
<text x="30.6" y="65.3" transform="rotate(-90 30.6 65.3)">ED7</text>
<text x="34.5" y="65.3" transform="rotate(-90 34.5 65.3)">ED8</text>
<text x="129" y="68">CP2104</text>
<text x="30.6" y="80.3" transform="rotate(-90 30.6 80.3)">ULC0511C</text>
<text x="34.5" y="80.3" transform="rotate(-90 34.5 80.3)">ULC0511C</text>
<text x="61.8" y="102">Q1</text>
<text x="61.8" y="107.8">Si2307</text>
<text x="129.4" y="105.9">U8</text>
<text x="135.2" y="105.9">ME6211</text>
<text x="198.9" y="105.9">LED_G</text>
<text x="204.7" y="102">R17</text>
<text x="210.5" y="102">2K</text>
<text x="225.9" y="102">C14</text>
<text x="231.7" y="102">10uF</text>
<text x="262" y="107">P2</text>
<text x="46.4" y="111.7">D1</text>
<text x="52.2" y="111.7">BAT20J</text>
<text x="114" y="113.6">R57</text>
<text x="119.8" y="113.6">10K</text>
<text x="154.5" y="109.7">C25</text>
<text x="154.5" y="113.6">100nF</text>
<text x="198.9" y="113.6">BULE</text>
<text x="212.4" y="111.7">U11</text>
<text x="222" y="111.7">TP4054</text>
<text x="42.5" y="115.5">R18</text>
<text x="42.5" y="119.4">10K</text>
<text x="112" y="119.4">C27</text>
<text x="247.1" y="119.4">R42</text>
<text x="112" y="123.2">100nF</text>
<text x="247.1" y="123.2">100K</text>
<text x="262.2" y="120.1">PH-2-WO</text>
<text x="235.6" y="131">R23</text>
<text x="241.3" y="127.1">C13</text>
<text x="241.3" y="131">10uF</text>
<text x="247.1" y="131">R43</text>
<text x="32.9" y="134.8">2JP1</text>
<text x="38.6" y="134.8">SK-12D02</text>
<text x="235.6" y="134.8">2K</text>
<text x="247.1" y="134.8">100K</text>
<text x="50.2" y="138.7">R46</text>
<text x="50.2" y="142.5">NC</text>
</g>
<g font-size="1.7">
<text x="20.3" y="27.5">VBUS</text>
<text x="42.1" y="26.6">1</text>
<text x="42.1" y="28.5">2</text>
<text x="57.4" y="28.5">6</text>
<text x="206.2" y="28.5">1</text>
<text x="219.5" y="28.5">6</text>
<text x="42.1" y="30.5">3</text>
<text x="42.1" y="32.4">4</text>
<text x="42.1" y="34.3">5</text>
<text x="57.4" y="30.5">7</text>
<text x="57.4" y="32.4">8</text>
<text x="57.4" y="34.3">9</text>
<text x="108.2" y="30.2">VCC_UART</text>
<text x="125.1" y="34.3">5</text>
<text x="153.9" y="32.4">14</text>
<text x="153.9" y="34.3">13</text>
<text x="206.2" y="34.3">2</text>
<text x="219.5" y="34.3">5</text>
<text x="57.4" y="36.3">10</text>
<text x="57.4" y="38.2">11</text>
<text x="125.1" y="38.2">6</text>
<text x="153.9" y="36.3">12</text>
<text x="153.9" y="38.2">11</text>
<text x="206.2" y="40.1">3</text>
<text x="219.5" y="40.1">4</text>
<text x="125.1" y="45.9">7</text>
<text x="125.1" y="42.1">2</text>
<text x="153.9" y="42.1">9</text>
<text x="153.9" y="44">17</text>
<text x="153.9" y="45.9">15</text>
<text x="44.1" y="53.6">2</text>
<text x="55.5" y="53.6">3</text>
<text x="91.7" y="50.7">VBUS</text>
<text x="125.1" y="49.8">8</text>
<text x="125.1" y="53.6">4</text>
<text x="153.9" y="49.8">1</text>
<text x="153.9" y="51.7">24</text>
<text x="153.9" y="53.6">23</text>
<text x="44.1" y="57.5">1</text>
<text x="55.5" y="57.5">4</text>
<text x="125.1" y="57.5">3</text>
<text x="153.9" y="55.6">22</text>
<text x="153.9" y="57.5">21</text>
<text x="153.9" y="59.4">20</text>
<text x="124.2" y="63.3">16</text>
<text x="124.2" y="61.4">10</text>
<text x="153.9" y="61.4">19</text>
<text x="153.9" y="63.3">18</text>
<text x="138.6" y="69" transform="rotate(-90 138.6 69)">25</text>
<text x="58" y="93.9">V_BAT</text>
<text x="59.5" y="99.1" transform="rotate(-90 59.5 99.1)">3</text>
<text x="110.5" y="101.6">+5V</text>
<text x="152.6" y="101.6">+3V3</text>
<text x="217.8" y="97.7">VBUS</text>
<text x="51.8" y="105.7">1</text>
<text x="127.1" y="107.7">1</text>
<text x="142.3" y="107.7">5</text>
<text x="266" y="106.8" transform="rotate(-90 266 106.8)">3</text>
<text x="268" y="106.8" transform="rotate(-90 268 106.8)">4</text>
<text x="32.7" y="112.4">VBUS</text>
<text x="59.5" y="110.4" transform="rotate(-90 59.5 110.4)">2</text>
<text x="127.1" y="113.5">3</text>
<text x="142.3" y="113.5">4</text>
<text x="219.7" y="110.6" transform="rotate(-90 219.7 110.6)">4</text>
<text x="239.4" y="111.3">VBAT</text>
<text x="258.3" y="109.6">1</text>
<text x="134.7" y="118.2" transform="rotate(-90 134.7 118.2)">2</text>
<text x="210.1" y="117.3">1</text>
<text x="229.2" y="115.4">3</text>
<text x="229.2" y="119.3">5</text>
<text x="258.3" y="115.4">2</text>
<text x="40.6" y="125.2">GND</text>
<text x="58.4" y="123.2">+5V</text>
<text x="219.7" y="127.8" transform="rotate(-90 219.7 127.8)">2</text>
<text x="41.9" y="136.7">1</text>
<text x="56" y="135.6">V_BAT</text>
<text x="41.9" y="140.5">2</text>
<text x="41.9" y="144.4">3</text>
<text x="56" y="145.2">VBAT</text>
<text x="222" y="173.4">Title</text>
<text x="222" y="179.2">Size</text>
<text x="229.8" y="179.2">Document Number</text>
<text x="229.8" y="175.3">T3_V1.6</text>
<text x="285.7" y="179.2">Rev</text>
<text x="222" y="185">Date:</text>
<text x="224" y="181.1">B</text>
<text x="229.8" y="181.1">POWER</text>
<text x="232.1" y="185">Wednesday, January 06, 2021</text>
<text x="260.6" y="185">Sheet</text>
<text x="270.3" y="185">4</text>
<text x="276.1" y="185">of</text>
<text x="281.9" y="185">4</text>
<text x="287.7" y="181.1">V1.6</text>
</g>
<g font-size="1.7" fill="#f00">
<text x="29.4" y="28.6">D-</text>
<text x="193.5" y="28.6">RTS</text>
<text x="230.2" y="28.6">RST/EN</text>
<text x="29.4" y="30.5">D+</text>
<text x="193.5" y="34.4">DTR</text>
<text x="230.2" y="34.4">RTS</text>
<text x="193.5" y="40.2">IO0</text>
<text x="230.2" y="40.2">DTR</text>
<text x="21.7" y="51.8">D+</text>
<text x="69.9" y="51.8">DP</text>
<text x="112.4" y="53.7">DM</text>
<text x="164.5" y="53.7">DTR</text>
<text x="199.3" y="53.7">U0RXD</text>
<text x="21.7" y="59.5">D-</text>
<text x="69.9" y="59.5">DM</text>
<text x="112.4" y="57.5">DP</text>
<text x="164.5" y="57.5">U0RXD</text>
<text x="164.5" y="59.5">U0TXD</text>
<text x="199.3" y="57.5">U0TXD</text>
<text x="224" y="58.4">U0TXD</text>
<text x="224" y="54.5">U0RXD</text>
<text x="164.5" y="61.4">RTS</text>
<text x="199.3" y="61.4">RST/EN</text>
<text x="199.3" y="63.3">IO0</text>
<text x="199.3" y="65.3">R9</text>
<text x="224" y="62.2">RST/EN</text>
<text x="224" y="64.2">IO0</text>
<text x="224" y="66.1">R9</text>
<text x="252.6" y="127">R9</text>
</g>
<g font-size="1.7" fill="#003f7f">
<text x="45.4" y="27.9">VBUS</text>
<text x="45.4" y="29.8">D-</text>
<text x="51.7" y="29.8">SH1</text>
<text x="209.5" y="29.8">1</text>
<text x="216.2" y="29.8">6</text>
<text x="45.4" y="31.7">D+</text>
<text x="45.4" y="33.7">ID</text>
<text x="45.4" y="35.6">GND</text>
<text x="51.7" y="31.7">SH2</text>
<text x="51.7" y="33.7">SH3</text>
<text x="51.7" y="35.6">SH4</text>
<text x="128.4" y="35.6">VIO</text>
<text x="146.3" y="33.7">GPIO0</text>
<text x="146.3" y="35.6">GPIO1</text>
<text x="209.5" y="35.6">2</text>
<text x="216.2" y="35.6">5</text>
<text x="51.7" y="37.5">SH5</text>
<text x="51.7" y="39.4">SH6</text>
<text x="128.4" y="39.4">VDD</text>
<text x="146.3" y="37.5">GPIO2</text>
<text x="146.3" y="39.4">GPIO3</text>
<text x="209.5" y="41.4">3</text>
<text x="216.2" y="41.4">4</text>
<text x="128.4" y="47.2">REGIN</text>
<text x="128.4" y="43.3">GND</text>
<text x="137.9" y="45.2">SUSPEND_HIGH</text>
<text x="138.2" y="47.2">SUSPEND_LOW</text>
<text x="148.1" y="43.3">RST</text>
<text x="128.4" y="51">VBUS</text>
<text x="147.8" y="53">DCD</text>
<text x="149.9" y="51">RI</text>
<text x="128.4" y="54.9">D-</text>
<text x="128.4" y="58.7">D+</text>
<text x="147.9" y="56.8">DSR</text>
<text x="148" y="54.9">DTR</text>
<text x="148.1" y="58.7">TXD</text>
<text x="128.4" y="64.5">VPP</text>
<text x="128.4" y="62.6">NC</text>
<text x="139.9" y="64.7" transform="rotate(-90 139.9 64.7)">GND</text>
<text x="147.9" y="60.7">RXD</text>
<text x="148.1" y="62.6">RTS</text>
<text x="148.1" y="64.5">CTS</text>
<text x="130.4" y="108.9">IN</text>
<text x="136.3" y="108.9">OUT</text>
<text x="261.6" y="110.9">GND</text>
<text x="267.2" y="112.9" transform="rotate(-90 267.2 112.9)">GND</text>
<text x="269.2" y="112.9" transform="rotate(-90 269.2 112.9)">GND</text>
<text x="130.4" y="114.7">EN</text>
<text x="136" y="114.9" transform="rotate(-90 136 114.9)">GND</text>
<text x="137.7" y="114.7">BP</text>
<text x="213.4" y="118.6">CHRG</text>
<text x="220.9" y="116.5" transform="rotate(-90 220.9 116.5)">VCC</text>
<text x="223.5" y="116.6">BAT</text>
<text x="261.6" y="116.6">VCC</text>
<text x="220.9" y="124.5" transform="rotate(-90 220.9 124.5)">GND</text>
<text x="221.7" y="120.5">PROG</text>
</g>
<g font-size="1.7" fill="#00f">
<text x="56" y="106.4" transform="rotate(-90 56 106.4)">G</text>
<text x="61" y="107.7" transform="rotate(-90 61 107.7)">S</text>
<text x="61" y="102.2" transform="rotate(-90 61 102.2)">D</text>
</g>
<g font-size="1.4">
<text x="30.9" y="1.4">5</text>
<text x="88.9" y="1.4">4</text>
<text x="146.8" y="1.4">3</text>
<text x="204.7" y="1.4">2</text>
<text x="262.6" y="1.4">1</text>
<text x=".5" y="26.1">D</text>
<text x="292.1" y="26.1">D</text>
<text x=".5" y="71.9">C</text>
<text x="292.1" y="71.9">C</text>
<text x=".5" y="117.8">B</text>
<text x="292.1" y="117.8">B</text>
<text x=".5" y="163.6">A</text>
<text x="292.1" y="163.6">A</text>
<text x="30.9" y="186.8">5</text>
<text x="88.9" y="186.8">4</text>
<text x="146.8" y="186.8">3</text>
<text x="204.7" y="186.8">2</text>
<text x="262.6" y="186.8">1</text>
</g>
</svg>
